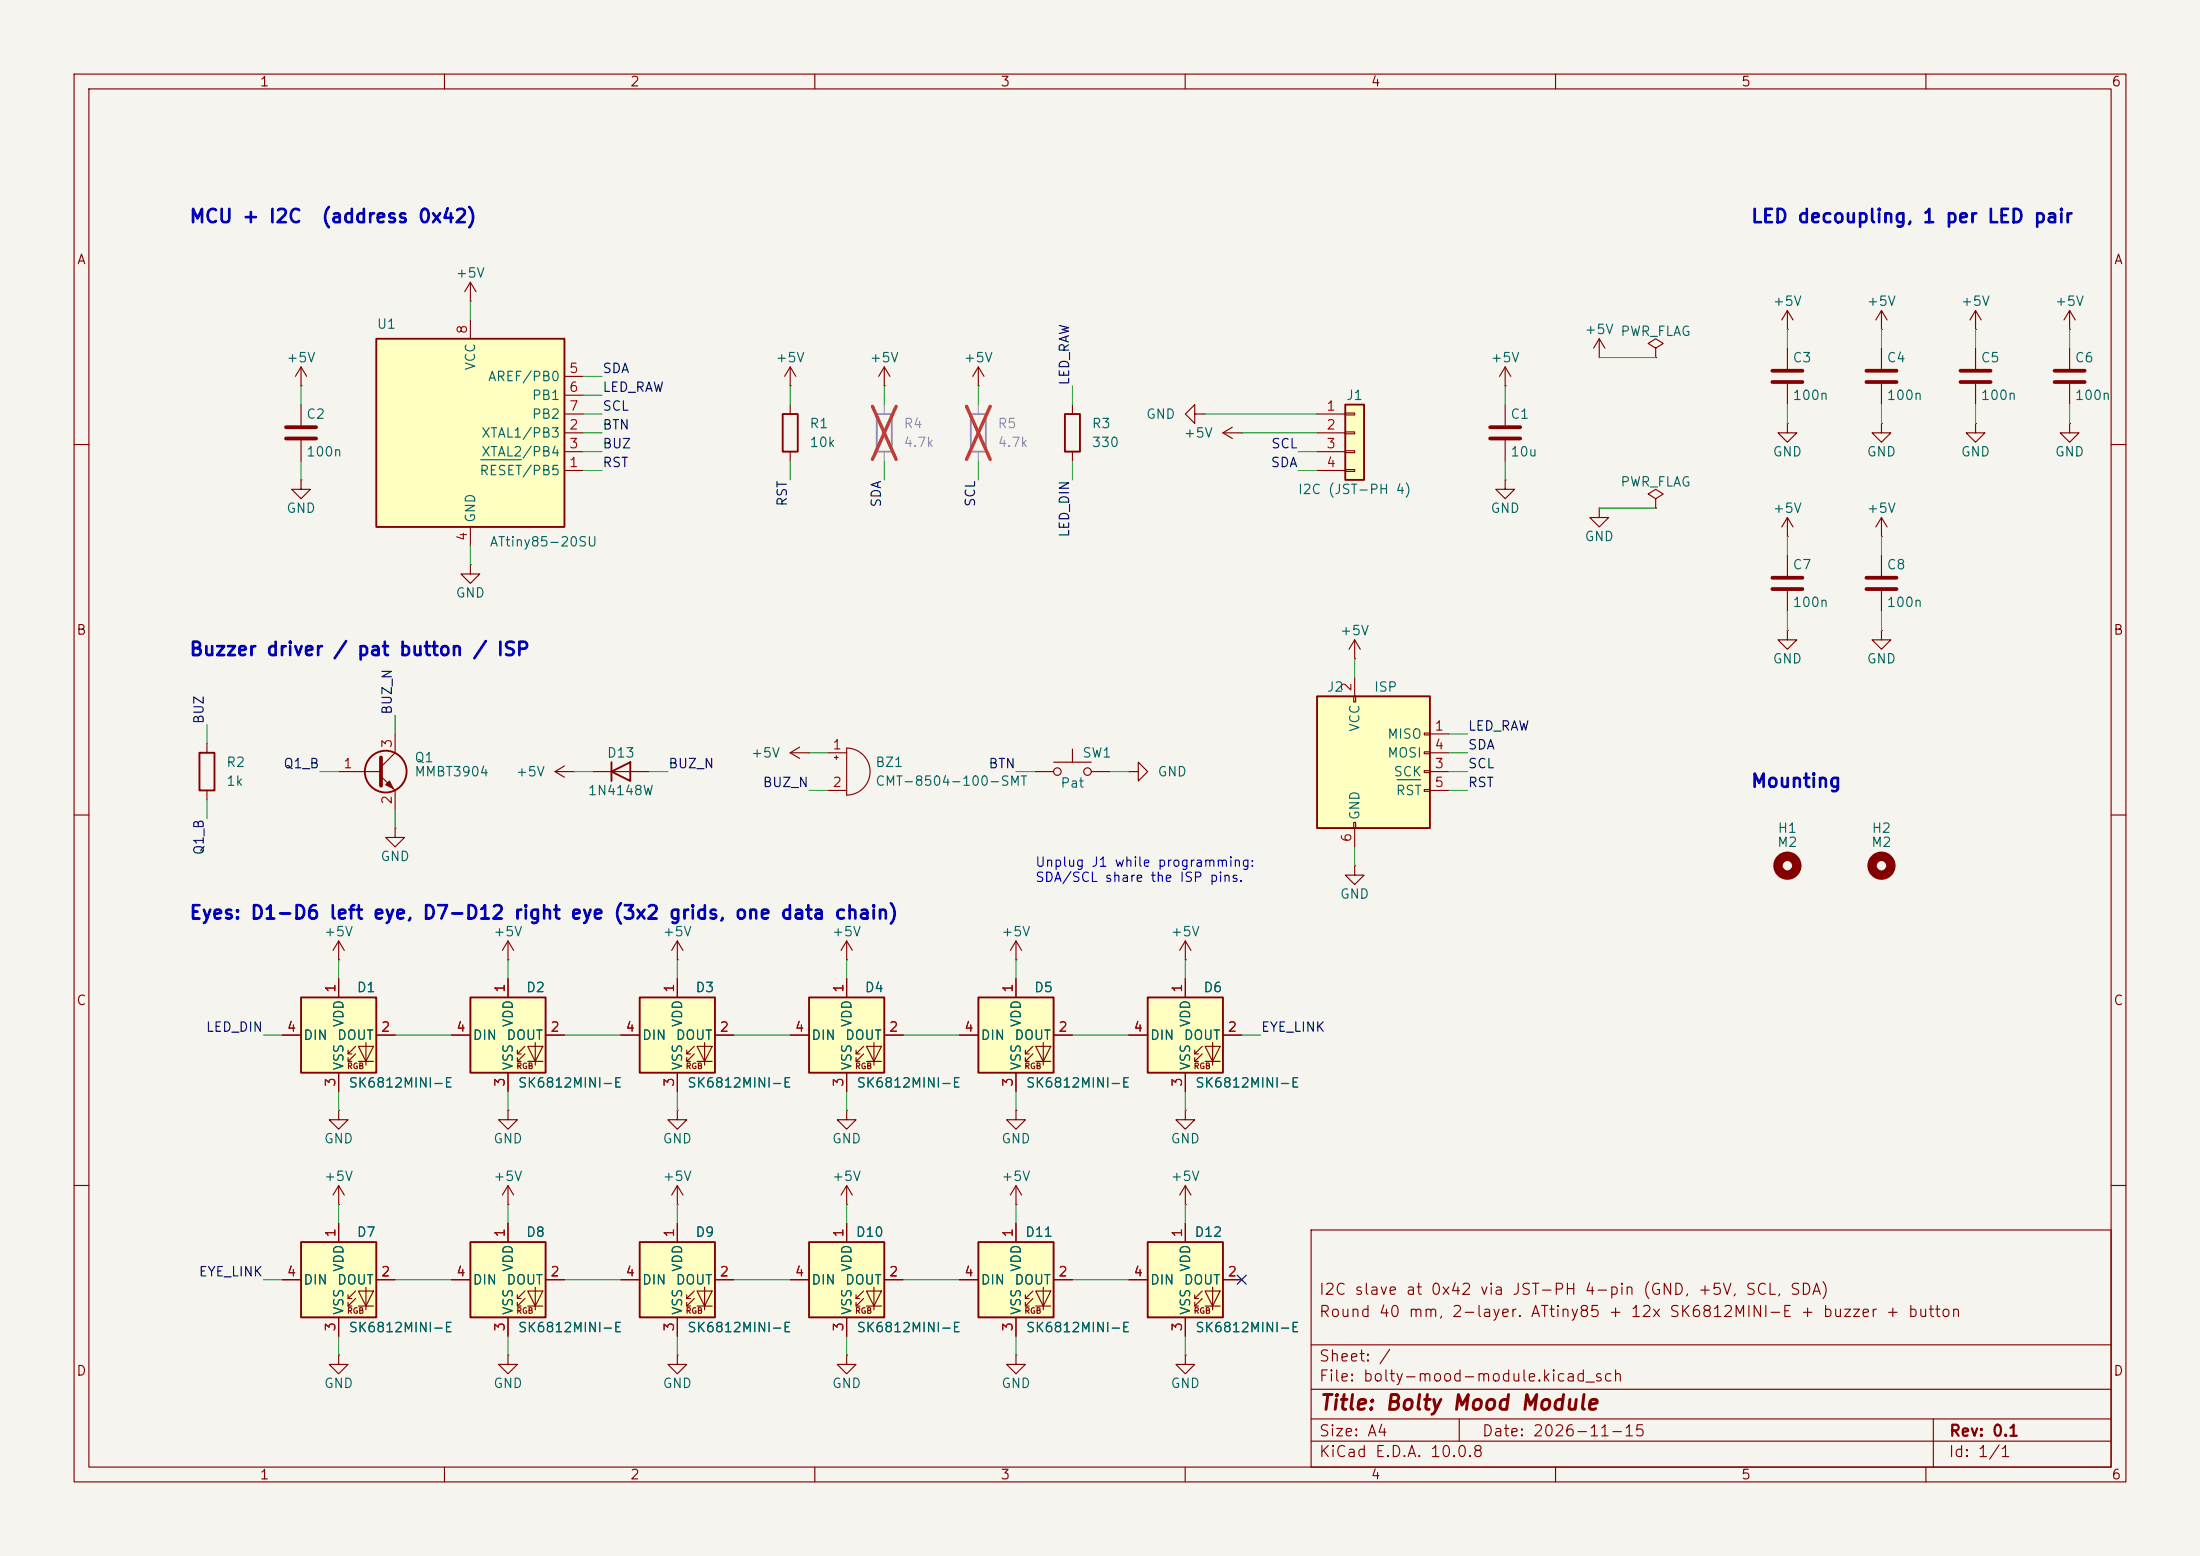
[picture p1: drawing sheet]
<svg xmlns="http://www.w3.org/2000/svg" width="297mm" height="210mm" viewBox="0 0 297 210" stroke-linecap="round" stroke-linejoin="round" font-family="sans-serif">
<path d="M0 0h297v210h-297z" fill="#f5f4ef" stroke="#f5f4ef" stroke-width=".14"/>
<g fill="none" stroke="#840000" stroke-width=".15">
<path d="M10 10h277v190h-277zM12 12h273v186h-273zM60 10v2M110 10v2M160 10v2M210 10v2M260 10v2M10 60h2M285 60h2M10 110h2M285 110h2M10 160h2"/>
<path d="M177 166h108v32h-108zM285 160h2M60 198v2M110 198v2M160 198v2M177 194.5h108M177 191.5h108M177 187.5h108M177 181.5h108M197 191.5v3M210 198v2M260 198v2"/>
<path d="M261 191.5v6.5"/>
</g>
<path d="M177.8 94h15.2v17.8h-15.2z" fill="#ffffc2"/>
<g fill="none" stroke="#840000" stroke-width=".15">
<path d="M63.5 38.1l-.8 1.3M63.5 38.1l.8 1.3M63.5 38.1v2.5M40.6 52.1h.1M40.6 49.5v2.6M40.6 54.6v2.8M40.6 59.4v2.8M40.6 49.5l-.7 1.3M40.6 49.5l.8 1.3M63.5 40.6h.1M165.1 58.4l1.3 .8M165.1 58.4h2.5"/>
<path d="M166.4 57.7l-1.3 .7M167.6 58.4h.1M40.6 64.8v1.2h1.3l-1.3 1.3-1.2-1.3h1.2M40.6 64.8h.1M63.5 76.2v1.3h1.3l-1.3 1.2-1.3-1.2h1.3M63.5 76.2h.1M53.3 99.1v2.5l-1.9 1.9M182.8 94h.2v.7h-.2zM182.9 91.4v2.6M192.3 98.9h.7v.3h-.7zM193 99.1h2.6M27.9 100.3v1.3"/>
<path d="M27.9 106.7v1.3M45.7 104.1h5.7M51.4 104.8l1.9 1.9v2.5M182.8 111h.2v.8h-.2zM182.9 111.8v2.5M192.3 101.5h.7v.2h-.7zM192.3 104h.7v.3h-.7zM192.3 106.6h.7v.2h-.7zM193 104.1h2.6M193 101.6h2.6M193 106.7h2.6M68.6 129.5h.1"/>
<path d="M68.6 127v2.5M68.6 127l-.8 1.3M68.6 127l.7 1.3M91.4 129.5h.1M91.4 127v2.5M91.4 127l-.7 1.3M91.4 127l.8 1.3M68.6 149.9v1.2h1.2l-1.2 1.3-1.3-1.3h1.3M68.6 149.9h.1M91.4 149.9v1.2h1.3l-1.3 1.3-1.2-1.3h1.2M91.4 149.9h.1M68.6 162.6h.1"/>
<path d="M68.6 160l-.8 1.3M68.6 160l.7 1.3M68.6 160v2.6M91.4 162.6h.1M91.4 160l-.7 1.3M91.4 160l.8 1.3M91.4 160v2.6"/>
</g>
<g fill="none" stroke="#840000" stroke-width=".25">
<path d="M177.8 94h15.2v17.8h-15.2zM26.9 101.6h2.1v5.1h-2.1z"/>
<circle cx="52.1" cy="104.1" r="2.82"/>
</g>
<path d="M188.6 105.2h3.2" fill="none" stroke="#006464" stroke-width=".15"/>
<path d="M38.6 57.7h4.1M38.6 59.2h4.1M51.4 102.2v3.8" fill="none" stroke="#840000" stroke-width=".51"/>
<path d="M52.1 105.9l.5-.5 .5 1z" fill="#840000" stroke="#840000" stroke-width=".15"/>
<path d="M86.4 167.6h10.1v10.2h-10.1z" fill="#ffffc2"/>
<g fill="none" stroke="#840000" stroke-width=".15">
<path d="M203.2 54.6v2.8M203.2 59.4v2.8M182.9 88.9h.1M182.9 86.4l-.8 1.2M182.9 86.4l.7 1.2M182.9 86.4v2.5M80 104.1h7.6M152.4 104.1h1.3v-1.2l1.2 1.2-1.2 1.3v-1.3M152.4 104.1h.1M182.9 116.8v1.3h1.2l-1.2 1.3-1.3-1.3h1.3M182.9 116.8h.1M83.8 172.7h2.6"/>
<path d="M91.4 165.1v2.5M91.4 177.8v2.5M92.7 175.3h.5M92.7 176.3h.5M93.7 174.2l-1 1.1v-.5M93.7 175.3l-1 1v-.5M94.1 174.2h2l-1 2.1zM94.1 176.3h2M95.1 173.7v3.1M96.5 172.7h2.6M91.4 182.9v1.3h1.3l-1.3 1.2-1.2-1.2h1.2M91.4 182.9h.1"/>
</g>
<path d="M82.5 104.1l2.6-1.2v2.5zM82.5 102.9v2.5M86.4 167.6h10.1v10.2h-10.1z" fill="none" stroke="#840000" stroke-width=".25"/>
<path d="M201.2 57.7h4M201.2 59.2h4" fill="none" stroke="#840000" stroke-width=".51"/>
<path d="M154.9 167.6h10.2v10.2h-10.2z" fill="#ffffc2"/>
<path d="M152.4 172.7h2.5M160 165.1v2.5M160 177.8v2.5M161.3 175.3h.5M161.3 176.3h.5M162.3 174.2l-1 1.1v-.5M162.3 175.3l-1 1v-.5M162.7 174.2h2l-1 2.1zM162.7 176.3h2M163.7 173.7v3.1M165.1 172.7h2.5" fill="none" stroke="#840000" stroke-width=".15"/>
<path d="M154.9 167.6h10.2v10.2h-10.2z" fill="none" stroke="#840000" stroke-width=".25"/>
<path d="M50.8 45.7h25.4v25.4h-25.4z" fill="#ffffc2"/>
<path d="M50.8 45.7h25.4v25.4h-25.4z" fill="none" stroke="#840000" stroke-width=".25"/>
<g fill="none" stroke="#840000" stroke-width=".15">
<path d="M63.5 43.2v2.5M76.2 58.4h2.5M76.2 50.8h2.5M76.2 53.3h2.5M76.2 55.9h2.5M203.2 52.1h.1M203.2 49.5l-.8 1.3M203.2 49.5l.8 1.3M203.2 49.5v2.6M63.5 71.1v2.6M76.2 63.5h2.5M76.2 61h2.5"/>
<path d="M114.3 129.5h.1M114.3 127l-.8 1.3M114.3 127l.8 1.3M114.3 127v2.5M160 162.6h.1M160 160l-.7 1.3M160 160l.8 1.3M160 160v2.6M160 182.9v1.3h1.3l-1.3 1.2-1.3-1.2h1.3M160 182.9h.1"/>
</g>
<path d="M64.9 62.1h5.5" fill="none" stroke="#006464" stroke-width=".15"/>
<path d="M154.9 134.6h10.2v10.2h-10.2z" fill="#ffffc2"/>
<g fill="none" stroke="#840000" stroke-width=".15">
<path d="M144.8 54.6v1.3M144.8 61v1.2M203.2 64.8v1.2h1.3l-1.3 1.3-1.3-1.3h1.3M203.2 64.8h.1M152.4 139.7h2.5M160 132.1v2.5M165.1 139.7h2.5M160 149.9v1.2h1.3l-1.3 1.3-1.3-1.3h1.3M160 149.9h.1M160 144.8v2.5M161.3 142.2h.5M161.3 143.3h.5"/>
<path d="M162.3 141.2l-1 1v-.5M162.3 142.2l-1 1.1v-.6M162.7 141.2h2l-1 2.1zM162.7 143.3h2M163.7 140.7v3.1M114.3 162.6h.1M114.3 160l-.8 1.3M114.3 160l.8 1.3M114.3 160v2.6"/>
</g>
<path d="M143.8 55.9h2v5.1h-2zM154.9 134.6h10.2v10.2h-10.2z" fill="none" stroke="#840000" stroke-width=".25"/>
<path d="M40.6 134.6h10.2v10.2h-10.2z" fill="#ffffc2"/>
<g fill="none" stroke="#840000" stroke-width=".15">
<path d="M106.7 52.1h.1M106.7 49.5l-.8 1.3M106.7 49.5l.7 1.3M106.7 49.5v2.6M132.1 52.1h.1M132.1 49.5l-.8 1.3M132.1 49.5l.7 1.3M132.1 49.5v2.6M38.1 139.7h2.5M45.7 132.1v2.5M50.8 139.7h2.5M45.7 144.8v2.5"/>
<path d="M47 142.2h.5M47 143.3h.5M48 141.2l-1 1v-.5M48 142.2l-1 1.1v-.6M48.4 141.2h2l-1 2.1zM48.4 143.3h2M49.4 140.7v3.1"/>
</g>
<path d="M40.6 134.6h10.2v10.2h-10.2z" fill="none" stroke="#840000" stroke-width=".25"/>
<path d="M131.1 55.9h2v5.1h-2z" fill="none" stroke="#9c9b98" stroke-width=".25"/>
<path d="M132.1 54.6v1.3M132.1 61v1.2" fill="none" stroke="#9c9b98" stroke-width=".15"/>
<path d="M130.5 54.8l3.2 7.2M133.7 54.8l-3.2 7.2" fill="none" stroke="#e12e31" stroke-width=".46"/>
<path d="M109.2 167.6h10.2v10.2h-10.2z" fill="#ffffc2"/>
<path d="M106.7 172.7h2.5M114.3 165.1v2.5M114.3 177.8v2.5M115.6 175.3h.5M115.6 176.3h.5M116.6 174.2l-1 1.1v-.5M116.6 175.3l-1 1v-.5M117 174.2h2l-1 2.1zM117 176.3h2M118 173.7v3.1M119.4 172.7h2.5" fill="none" stroke="#840000" stroke-width=".15"/>
<path d="M109.2 167.6h10.2v10.2h-10.2z" fill="none" stroke="#840000" stroke-width=".25"/>
<path d="M118.4 55.9h2v5.1h-2z" fill="none" stroke="#9c9b98" stroke-width=".25"/>
<path d="M119.4 54.6v1.3M119.4 61v1.2" fill="none" stroke="#9c9b98" stroke-width=".15"/>
<path d="M117.8 54.8l3.2 7.2M121 54.8l-3.2 7.2" fill="none" stroke="#e12e31" stroke-width=".46"/>
<path d="M86.4 134.6h10.1v10.2h-10.1z" fill="#ffffc2"/>
<g fill="none" stroke="#840000" stroke-width=".15">
<path d="M106.7 54.6v1.3M119.4 52.1h.1M119.4 49.5l-.8 1.3M119.4 49.5l.7 1.3M119.4 49.5v2.6M106.7 61v1.2M83.8 139.7h2.6M91.4 132.1v2.5M96.5 139.7h2.6M91.4 144.8v2.5M92.7 142.2h.5M92.7 143.3h.5"/>
<path d="M93.7 141.2l-1 1v-.5M93.7 142.2l-1 1.1v-.6M94.1 141.2h2l-1 2.1zM94.1 143.3h2M95.1 140.7v3.1M114.3 182.9v1.3h1.3l-1.3 1.2-1.3-1.2h1.3M114.3 182.9h.1M137.2 182.9v1.3h1.2l-1.2 1.2-1.3-1.2h1.3M137.2 182.9h.1"/>
</g>
<path d="M105.7 55.9h2v5.1h-2zM86.4 134.6h10.1v10.2h-10.1z" fill="none" stroke="#840000" stroke-width=".25"/>
<path d="M132.1 167.6h10.1v10.2h-10.1z" fill="#ffffc2"/>
<g fill="none" stroke="#840000" stroke-width=".15">
<path d="M45.7 129.5h.1M45.7 127l-.7 1.3M45.7 127l.8 1.3M45.7 127v2.5M137.2 149.9v1.2h1.2l-1.2 1.3-1.3-1.3h1.3M137.2 149.9h.1M129.5 172.7h2.6M137.2 162.6h.1M137.2 160v2.6M137.2 165.1v2.5M137.2 177.8v2.5M137.2 160l-.8 1.3"/>
<path d="M137.2 160l.7 1.3M138.4 175.3h.5M138.4 176.3h.5M139.4 174.2l-1 1.1v-.5M139.4 175.3l-1 1v-.5M139.8 174.2h2.1l-1.1 2.1zM139.8 176.3h2.1M140.8 173.7v3.1M142.2 172.7h2.6"/>
</g>
<path d="M132.1 167.6h10.1v10.2h-10.1z" fill="none" stroke="#840000" stroke-width=".25"/>
<path d="M132.1 134.6h10.1v10.2h-10.1z" fill="#ffffc2"/>
<g fill="none" stroke="#840000" stroke-width=".15">
<path d="M53.3 111.8v1.2h1.3l-1.3 1.3-1.2-1.3h1.2M53.3 111.8h.1M74.9 104.1l1.3 .8M74.9 104.1h2.6M76.2 103.4l-1.3 .7M77.5 104.1h.1M106.7 101.6l1.2 .8M106.7 101.6h2.5M107.9 100.8l-1.2 .8M109.2 101.6h.1M139.7 104.1h2.5M142.2 102.9h5.1"/>
<path d="M144.8 101.1v1.8M147.3 104.1h2.6M129.5 139.7h2.6M137.2 132.1v2.5M142.2 139.7h2.6M160 129.5h.1M160 127l-.7 1.3M160 127l.8 1.3M160 127v2.5M137.2 144.8v2.5M138.4 142.2h.5M138.4 143.3h.5"/>
<path d="M139.4 141.2l-1 1v-.5M139.4 142.2l-1 1.1v-.6M139.8 141.2h2.1l-1.1 2.1zM139.8 143.3h2.1M140.8 140.7v3.1"/>
<circle cx="142.7" cy="104.1" r=".51"/>
<circle cx="146.8" cy="104.1" r=".51"/>
</g>
<path d="M132.1 134.6h10.1v10.2h-10.1z" fill="none" stroke="#840000" stroke-width=".25"/>
<path d="M63.5 134.6h10.2v10.2h-10.2z" fill="#ffffc2"/>
<path d="M61 139.7h2.5M68.6 132.1v2.5M73.7 139.7h2.5M68.6 144.8v2.5M69.8 142.2h.6M69.8 143.3h.6M70.9 141.2l-1.1 1v-.5M70.9 142.2l-1.1 1.1v-.6M71.2 141.2h2.1l-1 2.1zM71.2 143.3h2.1M72.3 140.7v3.1" fill="none" stroke="#840000" stroke-width=".15"/>
<path d="M63.5 134.6h10.2v10.2h-10.2z" fill="none" stroke="#840000" stroke-width=".25"/>
<path d="M181.6 54.6h2.5v10.2h-2.5z" fill="#ffffc2"/>
<path d="M181.6 54.6h2.5v10.2h-2.5z" fill="none" stroke="#840000" stroke-width=".25"/>
<g fill="none" stroke="#840000" stroke-width=".15">
<path d="M161.3 55.9v-1.3l-1.3 1.3 1.3 1.3v-1.3h1.3M162.6 55.9h.1M177.8 55.9h3.8M177.8 58.4h3.8M181.6 55.8h1.3v.2h-1.3zM181.6 58.3h1.3v.2h-1.3zM215.9 48.3h.1M215.9 45.7l-.8 1.3M215.9 45.7l.8 1.3M215.9 45.7v2.6M223.5 47l1-.6-1-.7-1 .7 1 .6v1.3M223.5 48.3h.1"/>
<path d="M241.3 44.5h.1M241.3 57.2v1.2h1.3l-1.3 1.3-1.3-1.3h1.3M241.3 57.2h.1M241.3 41.9l-.8 1.3M241.3 41.9l.8 1.3M241.3 41.9v2.6M241.3 47v2.8M241.3 51.8v2.8M254 44.5h.1M254 57.2v1.2h1.3l-1.3 1.3-1.3-1.3h1.3M254 57.2h.1M254 41.9v2.6"/>
<path d="M254 47v2.8M254 51.8v2.8M254 41.9l-.8 1.3M254 41.9l.8 1.3M266.7 44.5h.1M266.7 57.2v1.2h1.3l-1.3 1.3-1.3-1.3h1.3M266.7 57.2h.1M266.7 41.9l-.8 1.3M266.7 41.9l.8 1.3M266.7 41.9v2.6M266.7 47v2.8M266.7 51.8v2.8"/>
<path d="M279.4 44.5h.1M279.4 57.2v1.2h1.3l-1.3 1.3-1.3-1.3h1.3M279.4 57.2h.1M279.4 41.9l-.8 1.3M279.4 41.9l.8 1.3M279.4 41.9v2.6M279.4 47v2.8M279.4 51.8v2.8M177.8 61h3.8M177.8 63.5h3.8M181.6 60.8h1.3v.3h-1.3zM181.6 63.4h1.3v.2h-1.3z"/>
<path d="M215.9 68.6v1.3h1.3l-1.3 1.2-1.3-1.2h1.3M215.9 68.6h.1M223.5 67.3l1-.6-1-.7-1 .7 1 .6v1.3M223.5 68.6h.1M241.3 72.4h.1M241.3 69.9v2.5M241.3 74.9v2.8M241.3 79.8v2.8M241.3 69.9l-.8 1.2M241.3 69.9l.8 1.2M254 72.4h.1M254 69.9v2.5"/>
<path d="M254 74.9v2.8M254 79.8v2.8M254 69.9l-.8 1.2M254 69.9l.8 1.2M241.3 85.1v1.3h1.3l-1.3 1.2-1.3-1.2h1.3M241.3 85.1h.1M254 85.1v1.3h1.3l-1.3 1.2-1.3-1.2h1.3M254 85.1h.1M111.8 101.6h2.5M111.8 106.7h2.5M112.6 102.2h.6M112.9 102v.5"/>
<path d="M114.3 101a3.2 3.2 0 0 1 3.2 3.1 3.2 3.2 0 0 1-3.2 3.2zM137.2 129.5h.1M137.2 127l-.8 1.3M137.2 127l.7 1.3M137.2 127v2.5M45.7 149.9v1.2h1.3l-1.3 1.3-1.3-1.3h1.3M45.7 149.9h.1M114.3 149.9v1.2h1.3l-1.3 1.3-1.3-1.3h1.3M114.3 149.9h.1M45.7 162.6h.1M45.7 160l-.7 1.3M45.7 160l.8 1.3"/>
<path d="M45.7 160v2.6"/>
</g>
<path d="M239.3 50h4M239.3 51.6h4M252 50h4M252 51.6h4M264.7 50h4M264.7 51.6h4M277.4 50h4M277.4 51.6h4M239.3 78h4M239.3 79.5h4M252 78h4M252 79.5h4" fill="none" stroke="#840000" stroke-width=".51"/>
<g fill="none" stroke="#840000" stroke-width="1.3">
<circle cx="241.3" cy="116.8" r="1.27"/>
<circle cx="254" cy="116.8" r="1.27"/>
</g>
<path d="M40.6 167.6h10.2v10.2h-10.2z" fill="#ffffc2"/>
<path d="M38.1 172.7h2.5M45.7 165.1v2.5M45.7 177.8v2.5M47 175.3h.5M47 176.3h.5M48 174.2l-1 1.1v-.5M48 175.3l-1 1v-.5M48.4 174.2h2l-1 2.1zM48.4 176.3h2M49.4 173.7v3.1M50.8 172.7h2.5" fill="none" stroke="#840000" stroke-width=".15"/>
<path d="M40.6 167.6h10.2v10.2h-10.2z" fill="none" stroke="#840000" stroke-width=".25"/>
<path d="M109.2 134.6h10.2v10.2h-10.2z" fill="#ffffc2"/>
<g fill="none" stroke="#840000" stroke-width=".15">
<path d="M106.7 139.7h2.5M114.3 132.1v2.5M119.4 139.7h2.5M114.3 144.8v2.5M115.6 142.2h.5M115.6 143.3h.5M116.6 141.2l-1 1v-.5M116.6 142.2l-1 1.1v-.6M117 141.2h2l-1 2.1zM117 143.3h2M118 140.7v3.1M45.7 182.9v1.3h1.3l-1.3 1.2-1.3-1.2h1.3"/>
<path d="M45.7 182.9h.1M68.6 182.9v1.3h1.2l-1.2 1.2-1.3-1.2h1.3M68.6 182.9h.1"/>
</g>
<path d="M109.2 134.6h10.2v10.2h-10.2z" fill="none" stroke="#840000" stroke-width=".25"/>
<path d="M63.5 167.6h10.2v10.2h-10.2z" fill="#ffffc2"/>
<g fill="none" stroke="#840000" stroke-width=".15">
<path d="M38.1 139.7h2.5M45.7 132.1v2.5M50.8 139.7h2.5M61 139.7h2.5M68.6 132.1v2.5M73.7 139.7h2.5M83.8 139.7h2.6M91.4 132.1v2.5M96.5 139.7h2.6M106.7 139.7h2.5M114.3 132.1v2.5M119.4 139.7h2.5"/>
<path d="M129.5 139.7h2.6M137.2 132.1v2.5M142.2 139.7h2.6M152.4 139.7h2.5M160 132.1v2.5M165.1 139.7h2.5M45.7 144.8v2.5M68.6 144.8v2.5M91.4 144.8v2.5M114.3 144.8v2.5M137.2 144.8v2.5M160 144.8v2.5"/>
<path d="M38.1 172.7h2.5M45.7 165.1v2.5M45.7 177.8v2.5M50.8 172.7h2.5M61 172.7h2.5M68.6 165.1v2.5M68.6 177.8v2.5M69.8 175.3h.6M69.8 176.3h.6M70.9 174.2l-1.1 1.1v-.5M70.9 175.3l-1.1 1v-.5M71.2 174.2h2.1l-1 2.1z"/>
<path d="M71.2 176.3h2.1M72.3 173.7v3.1M73.7 172.7h2.5M83.8 172.7h2.6M91.4 165.1v2.5M91.4 177.8v2.5M96.5 172.7h2.6M106.7 172.7h2.5M114.3 165.1v2.5M114.3 177.8v2.5M119.4 172.7h2.5M129.5 172.7h2.6"/>
<path d="M137.2 165.1v2.5M137.2 177.8v2.5M142.2 172.7h2.6M152.4 172.7h2.5M160 165.1v2.5M160 177.8v2.5M165.1 172.7h2.5"/>
</g>
<path d="M63.5 167.6h10.2v10.2h-10.2z" fill="none" stroke="#840000" stroke-width=".25"/>
<g fill="none" stroke="#009600" stroke-width=".14">
<path d="M40.6 52.1v2.5M63.5 40.6v2.6M78.7 50.8h2.6M78.7 53.3h2.6M78.7 55.9h2.6M78.7 58.4h2.6M106.7 52.1v2.5M119.4 52.1v2.5M132.1 52.1v2.5M144.8 52.1v2.5M162.6 55.9h15.2M167.6 58.4h10.2"/>
<path d="M203.2 52.1v2.5M215.9 48.3h7.6M241.3 44.5v2.5M241.3 54.6v2.6M254 44.5v2.5M254 54.6v2.6M266.7 44.5v2.5M266.7 54.6v2.6M279.4 44.5v2.5M279.4 54.6v2.6M40.6 62.2v2.6M63.5 73.7v2.5"/>
<path d="M78.7 61h2.6M78.7 63.5h2.6M106.7 62.2v2.6M119.4 62.2v2.6M132.1 62.2v2.6M144.8 62.2v2.6M175.3 61h2.5M175.3 63.5h2.5M203.2 62.2v2.6M215.9 68.6h7.6M241.3 72.4v2.5M254 72.4v2.5"/>
<path d="M27.9 97.8v2.5M53.3 96.5v2.6M182.9 88.9v2.5M195.6 99.1h2.5M241.3 82.6v2.5M254 82.6v2.5M27.9 108v2.5M43.2 104.1h2.5M53.3 109.2v2.6M77.5 104.1h2.5M87.6 104.1h2.6M109.2 101.6h2.6"/>
<path d="M109.2 106.7h2.6M137.2 104.1h2.5M149.9 104.1h2.5M182.9 114.3v2.5M195.6 104.1h2.5M195.6 101.6h2.5M195.6 106.7h2.5M35.6 139.7h2.5M45.7 129.5v2.6M53.3 139.7h7.7M68.6 129.5v2.6M76.2 139.7h7.6"/>
<path d="M91.4 129.5v2.6M99.1 139.7h7.6M114.3 129.5v2.6M121.9 139.7h7.6M137.2 129.5v2.6M144.8 139.7h7.6M160 129.5v2.6M167.6 139.7h2.6M45.7 147.3v2.6M68.6 147.3v2.6M91.4 147.3v2.6M114.3 147.3v2.6"/>
<path d="M137.2 147.3v2.6M160 147.3v2.6M35.6 172.7h2.5M45.7 162.6v2.5M53.3 172.7h7.7M68.6 162.6v2.5M76.2 172.7h7.6M91.4 162.6v2.5M99.1 172.7h7.6M114.3 162.6v2.5M121.9 172.7h7.6M137.2 162.6v2.5"/>
<path d="M144.8 172.7h7.6M160 162.6v2.5M45.7 180.3v2.6M68.6 180.3v2.6M91.4 180.3v2.6M114.3 180.3v2.6M137.2 180.3v2.6M160 180.3v2.6"/>
</g>
<path d="M167 172.1l1.2 1.2M168.2 172.1l-1.2 1.2" fill="none" stroke="#000084" stroke-width=".15"/>
<text font-size="2" fill="#840000" x="178" y="190.8">Title: Bolty Mood Module</text>
<g font-size="1.8" fill="#0000c2">
<text x="25.5" y="30.5">MCU + I2C</text>
<text x="43.3" y="30.5">(address 0x42)</text>
<text x="236.3" y="30.5">LED decoupling, 1 per LED pair</text>
<text x="25.5" y="89">Buzzer driver / pat button / ISP</text>
<text x="236.3" y="106.7">Mounting</text>
<text x="25.5" y="124.5">Eyes: D1-D6 left eye, D7-D12 right eye (3x2 grids, one data chain)</text>
</g>
<g font-size="1.5" fill="#840000">
<text x="178" y="178.1">Round 40 mm, 2-layer. ATtiny85 + 12x SK6812MINI-E + buzzer + button</text>
<text x="178" y="175.1">I2C slave at 0x42 via JST-PH 4-pin (GND, +5V, SCL, SDA)</text>
<text x="178" y="184.1">Sheet: /</text>
<text x="178" y="186.8">File: bolty-mood-module.kicad_sch</text>
<text x="178" y="197">KiCad E.D.A. 10.0.8</text>
<text x="178" y="194.2">Size: A4</text>
<text x="200" y="194.2">Date: 2026-11-15</text>
<text x="263" y="197">Id: 1/1</text>
<text x="263" y="194.2">Rev: 0.1</text>
</g>
<g font-size="1.3" fill="#840000">
<text x="35" y="12">1</text>
<text x="85" y="12">2</text>
<text x="135" y="12">3</text>
<text x="185" y="12">4</text>
<text x="235" y="12">5</text>
<text x="285" y="12">6</text>
<text x="10.3" y="36">A</text>
<text x="285.3" y="36">A</text>
<text x="10.2" y="86">B</text>
<text x="285.2" y="86">B</text>
<text x="10.2" y="136">C</text>
<text x="285.2" y="136">C</text>
<text x="10.2" y="186">D</text>
<text x="285.2" y="186">D</text>
<text x="35" y="200">1</text>
<text x="85" y="200">2</text>
<text x="135" y="200">3</text>
<text x="185" y="200">4</text>
<text x="235" y="200">5</text>
<text x="285" y="200">6</text>
</g>
<g font-size="1.3" fill="#006464">
<text x="61.4" y="37.8">+5V</text>
<text x="239.2" y="41.6">+5V</text>
<text x="251.9" y="41.6">+5V</text>
<text x="264.6" y="41.6">+5V</text>
<text x="277.3" y="41.6">+5V</text>
<text x="50.8" y="44.7">U1</text>
<text x="213.8" y="45.4">+5V PWR_FLAG</text>
<text x="38.6" y="49.2">+5V</text>
<text x="64.5" y="50.1" transform="rotate(-90 64.5 50.1)">VCC</text>
<text x="65.8" y="51.8">AREF/PB0</text>
<text x="104.6" y="49.2">+5V</text>
<text x="117.3" y="49.2">+5V</text>
<text x="130" y="49.2">+5V</text>
<text x="201.1" y="49.2">+5V</text>
<text x="241.9" y="49.2">C3</text>
<text x="254.6" y="49.2">C4</text>
<text x="267.3" y="49.2">C5</text>
<text x="280" y="49.2">C6</text>
<text x="41.3" y="56.8">C2</text>
<text x="64.9" y="59.4">XTAL1/PB3</text>
<text x="71.7" y="54.3">PB1</text>
<text x="71.7" y="56.8">PB2</text>
<text x="109.2" y="58.1">R1</text>
<text x="147.3" y="58.1">R3</text>
<text x="154.6" y="56.8">GND</text>
<text x="159.7" y="59.4">+5V</text>
<text x="181.7" y="54.3">J1</text>
<text x="203.8" y="56.8">C1</text>
<text x="241.9" y="54.3">100n</text>
<text x="254.6" y="54.3">100n</text>
<text x="267.3" y="54.3">100n</text>
<text x="280" y="54.3">100n</text>
<text x="41.3" y="61.9">100n</text>
<text x="64.6" y="64.5">RESET/PB5</text>
<text x="64.9" y="61.9">XTAL2/PB4</text>
<text x="109.2" y="60.7">10k</text>
<text x="147.3" y="60.7">330</text>
<text x="203.8" y="61.9">10u</text>
<text x="218.7" y="66">PWR_FLAG</text>
<text x="239.2" y="61.9">GND</text>
<text x="251.9" y="61.9">GND</text>
<text x="264.6" y="61.9">GND</text>
<text x="277.3" y="61.9">GND</text>
<text x="38.6" y="69.5">GND</text>
<text x="64.5" y="70.6" transform="rotate(-90 64.5 70.6)">GND</text>
<text x="175.1" y="67">I2C (JST-PH 4)</text>
<text x="201.1" y="69.5">GND</text>
<text x="239.2" y="69.5">+5V</text>
<text x="251.9" y="69.5">+5V</text>
<text x="66" y="74.1">ATtiny85-20SU</text>
<text x="213.8" y="73.4">GND</text>
<text x="241.9" y="77.2">C7</text>
<text x="254.6" y="77.2">C8</text>
<text x="61.4" y="81">GND</text>
<text x="241.9" y="82.2">100n</text>
<text x="254.6" y="82.2">100n</text>
<text x="180.8" y="86.1">+5V</text>
<text x="239.2" y="89.9">GND</text>
<text x="251.9" y="89.9">GND</text>
<text x="179.1" y="93.7">J2</text>
<text x="185.4" y="93.7">ISP</text>
<text x="183.8" y="98.9" transform="rotate(-90 183.8 98.9)">VCC</text>
<text x="187.2" y="100">MISO</text>
<text x="30.5" y="103.8">R2</text>
<text x="30.5" y="106.4">1k</text>
<text x="55.9" y="103.2">Q1</text>
<text x="55.9" y="105.1">MMBT3904</text>
<text x="69.6" y="105.1">+5V</text>
<text x="79.3" y="107.6">1N4148W</text>
<text x="81.8" y="102.6">D13</text>
<text x="101.3" y="102.6">+5V</text>
<text x="118.1" y="103.8">BZ1</text>
<text x="118.1" y="106.4">CMT-8504-100-SMT</text>
<text x="143.1" y="106.6">Pat</text>
<text x="146" y="102.6">SW1</text>
<text x="156.2" y="105.1">GND</text>
<text x="187.2" y="102.6">MOSI</text>
<text x="188" y="105.1">SCK</text>
<text x="188.3" y="107.6">RST</text>
<text x="183.8" y="110.8" transform="rotate(-90 183.8 110.8)">GND</text>
<text x="239.9" y="112.7">H1</text>
<text x="252.6" y="112.7">H2</text>
<text x="51.3" y="116.5">GND</text>
<text x="239.8" y="114.6">M2</text>
<text x="252.5" y="114.6">M2</text>
<text x="180.8" y="121.6">GND</text>
<text x="43.7" y="126.7">+5V</text>
<text x="66.5" y="126.7">+5V</text>
<text x="89.4" y="126.7">+5V</text>
<text x="112.2" y="126.7">+5V</text>
<text x="135.1" y="126.7">+5V</text>
<text x="158" y="126.7">+5V</text>
<text x="48.1" y="134.2">D1</text>
<text x="70.9" y="134.2">D2</text>
<text x="93.8" y="134.2">D3</text>
<text x="116.7" y="134.2">D4</text>
<text x="139.5" y="134.2">D5</text>
<text x="162.4" y="134.2">D6</text>
<text x="40.9" y="140.7">DIN</text>
<text x="45.4" y="140.7">DOUT</text>
<text x="46.7" y="138.7" transform="rotate(-90 46.7 138.7)">VDD</text>
<text x="63.7" y="140.7">DIN</text>
<text x="68.3" y="140.7">DOUT</text>
<text x="69.5" y="138.7" transform="rotate(-90 69.5 138.7)">VDD</text>
<text x="86.6" y="140.7">DIN</text>
<text x="91.1" y="140.7">DOUT</text>
<text x="92.4" y="138.7" transform="rotate(-90 92.4 138.7)">VDD</text>
<text x="109.4" y="140.7">DIN</text>
<text x="114" y="140.7">DOUT</text>
<text x="115.3" y="138.7" transform="rotate(-90 115.3 138.7)">VDD</text>
<text x="132.3" y="140.7">DIN</text>
<text x="136.9" y="140.7">DOUT</text>
<text x="138.1" y="138.7" transform="rotate(-90 138.1 138.7)">VDD</text>
<text x="155.2" y="140.7">DIN</text>
<text x="159.7" y="140.7">DOUT</text>
<text x="161" y="138.7" transform="rotate(-90 161 138.7)">VDD</text>
<text x="46.7" y="144.6" transform="rotate(-90 46.7 144.6)">VSS</text>
<text x="47" y="147.1">SK6812MINI-E</text>
<text x="69.5" y="144.6" transform="rotate(-90 69.5 144.6)">VSS</text>
<text x="69.8" y="147.1">SK6812MINI-E</text>
<text x="92.4" y="144.6" transform="rotate(-90 92.4 144.6)">VSS</text>
<text x="92.7" y="147.1">SK6812MINI-E</text>
<text x="115.3" y="144.6" transform="rotate(-90 115.3 144.6)">VSS</text>
<text x="115.6" y="147.1">SK6812MINI-E</text>
<text x="138.1" y="144.6" transform="rotate(-90 138.1 144.6)">VSS</text>
<text x="138.4" y="147.1">SK6812MINI-E</text>
<text x="161" y="144.6" transform="rotate(-90 161 144.6)">VSS</text>
<text x="161.3" y="147.1">SK6812MINI-E</text>
<text x="43.7" y="154.6">GND</text>
<text x="66.5" y="154.6">GND</text>
<text x="89.4" y="154.6">GND</text>
<text x="112.2" y="154.6">GND</text>
<text x="135.1" y="154.6">GND</text>
<text x="158" y="154.6">GND</text>
<text x="43.7" y="159.7">+5V</text>
<text x="66.5" y="159.7">+5V</text>
<text x="89.4" y="159.7">+5V</text>
<text x="112.2" y="159.7">+5V</text>
<text x="135.1" y="159.7">+5V</text>
<text x="158" y="159.7">+5V</text>
<text x="48.1" y="167.2">D7</text>
<text x="70.9" y="167.2">D8</text>
<text x="93.8" y="167.2">D9</text>
<text x="115.5" y="167.2">D10</text>
<text x="138.3" y="167.2">D11</text>
<text x="161.2" y="167.2">D12</text>
<text x="40.9" y="173.7">DIN</text>
<text x="45.4" y="173.7">DOUT</text>
<text x="46.7" y="171.7" transform="rotate(-90 46.7 171.7)">VDD</text>
<text x="63.7" y="173.7">DIN</text>
<text x="68.3" y="173.7">DOUT</text>
<text x="69.5" y="171.7" transform="rotate(-90 69.5 171.7)">VDD</text>
<text x="86.6" y="173.7">DIN</text>
<text x="91.1" y="173.7">DOUT</text>
<text x="92.4" y="171.7" transform="rotate(-90 92.4 171.7)">VDD</text>
<text x="109.4" y="173.7">DIN</text>
<text x="114" y="173.7">DOUT</text>
<text x="115.3" y="171.7" transform="rotate(-90 115.3 171.7)">VDD</text>
<text x="132.3" y="173.7">DIN</text>
<text x="136.9" y="173.7">DOUT</text>
<text x="138.1" y="171.7" transform="rotate(-90 138.1 171.7)">VDD</text>
<text x="155.2" y="173.7">DIN</text>
<text x="159.7" y="173.7">DOUT</text>
<text x="161" y="171.7" transform="rotate(-90 161 171.7)">VDD</text>
<text x="46.7" y="177.6" transform="rotate(-90 46.7 177.6)">VSS</text>
<text x="69.5" y="177.6" transform="rotate(-90 69.5 177.6)">VSS</text>
<text x="92.4" y="177.6" transform="rotate(-90 92.4 177.6)">VSS</text>
<text x="115.3" y="177.6" transform="rotate(-90 115.3 177.6)">VSS</text>
<text x="138.1" y="177.6" transform="rotate(-90 138.1 177.6)">VSS</text>
<text x="161" y="177.6" transform="rotate(-90 161 177.6)">VSS</text>
<text x="47" y="180.1">SK6812MINI-E</text>
<text x="69.8" y="180.1">SK6812MINI-E</text>
<text x="92.7" y="180.1">SK6812MINI-E</text>
<text x="115.6" y="180.1">SK6812MINI-E</text>
<text x="138.4" y="180.1">SK6812MINI-E</text>
<text x="161.3" y="180.1">SK6812MINI-E</text>
<text x="43.7" y="187.7">GND</text>
<text x="66.5" y="187.7">GND</text>
<text x="89.4" y="187.7">GND</text>
<text x="112.2" y="187.7">GND</text>
<text x="135.1" y="187.7">GND</text>
<text x="158" y="187.7">GND</text>
</g>
<g font-size="1.3" fill="#a90000">
<text x="63.4" y="45.2" transform="rotate(-90 63.4 45.2)">8</text>
<text x="76.7" y="50.7">5</text>
<text x="76.7" y="53.2">6</text>
<text x="76.7" y="58.3">2</text>
<text x="76.7" y="55.7">7</text>
<text x="179" y="55.7">1</text>
<text x="179" y="58.3">2</text>
<text x="76.7" y="63.4">1</text>
<text x="76.7" y="60.8">3</text>
<text x="179" y="60.8">3</text>
<text x="179" y="63.4">4</text>
<text x="63.4" y="73.1" transform="rotate(-90 63.4 73.1)">4</text>
<text x="182.7" y="93.4" transform="rotate(-90 182.7 93.4)">2</text>
<text x="53.2" y="101.1" transform="rotate(-90 53.2 101.1)">3</text>
<text x="112.3" y="101.5">1</text>
<text x="193.6" y="98.9">1</text>
<text x="193.6" y="101.5">4</text>
<text x="46.3" y="104">1</text>
<text x="112.3" y="106.5">2</text>
<text x="193.6" y="104">3</text>
<text x="193.6" y="106.5">5</text>
<text x="53.2" y="108.7" transform="rotate(-90 53.2 108.7)">2</text>
<text x="182.7" y="113.8" transform="rotate(-90 182.7 113.8)">6</text>
<text x="45.6" y="134.1" transform="rotate(-90 45.6 134.1)">1</text>
<text x="68.4" y="134.1" transform="rotate(-90 68.4 134.1)">1</text>
<text x="91.3" y="134.1" transform="rotate(-90 91.3 134.1)">1</text>
<text x="114.2" y="134.1" transform="rotate(-90 114.2 134.1)">1</text>
<text x="137" y="134.1" transform="rotate(-90 137 134.1)">1</text>
<text x="159.9" y="134.1" transform="rotate(-90 159.9 134.1)">1</text>
<text x="38.6" y="139.6">4</text>
<text x="51.3" y="139.6">2</text>
<text x="61.5" y="139.6">4</text>
<text x="74.2" y="139.6">2</text>
<text x="84.4" y="139.6">4</text>
<text x="97.1" y="139.6">2</text>
<text x="107.2" y="139.6">4</text>
<text x="119.9" y="139.6">2</text>
<text x="130.1" y="139.6">4</text>
<text x="142.8" y="139.6">2</text>
<text x="152.9" y="139.6">4</text>
<text x="165.6" y="139.6">2</text>
<text x="45.6" y="146.8" transform="rotate(-90 45.6 146.8)">3</text>
<text x="68.4" y="146.8" transform="rotate(-90 68.4 146.8)">3</text>
<text x="91.3" y="146.8" transform="rotate(-90 91.3 146.8)">3</text>
<text x="114.2" y="146.8" transform="rotate(-90 114.2 146.8)">3</text>
<text x="137" y="146.8" transform="rotate(-90 137 146.8)">3</text>
<text x="159.9" y="146.8" transform="rotate(-90 159.9 146.8)">3</text>
<text x="45.6" y="167.1" transform="rotate(-90 45.6 167.1)">1</text>
<text x="68.4" y="167.1" transform="rotate(-90 68.4 167.1)">1</text>
<text x="91.3" y="167.1" transform="rotate(-90 91.3 167.1)">1</text>
<text x="114.2" y="167.1" transform="rotate(-90 114.2 167.1)">1</text>
<text x="137" y="167.1" transform="rotate(-90 137 167.1)">1</text>
<text x="159.9" y="167.1" transform="rotate(-90 159.9 167.1)">1</text>
<text x="38.6" y="172.6">4</text>
<text x="51.3" y="172.6">2</text>
<text x="61.5" y="172.6">4</text>
<text x="74.2" y="172.6">2</text>
<text x="84.4" y="172.6">4</text>
<text x="97.1" y="172.6">2</text>
<text x="107.2" y="172.6">4</text>
<text x="119.9" y="172.6">2</text>
<text x="130.1" y="172.6">4</text>
<text x="142.8" y="172.6">2</text>
<text x="152.9" y="172.6">4</text>
<text x="165.6" y="172.6">2</text>
<text x="45.6" y="179.8" transform="rotate(-90 45.6 179.8)">3</text>
<text x="68.4" y="179.8" transform="rotate(-90 68.4 179.8)">3</text>
<text x="91.3" y="179.8" transform="rotate(-90 91.3 179.8)">3</text>
<text x="114.2" y="179.8" transform="rotate(-90 114.2 179.8)">3</text>
<text x="137" y="179.8" transform="rotate(-90 137 179.8)">3</text>
<text x="159.9" y="179.8" transform="rotate(-90 159.9 179.8)">3</text>
</g>
<g font-size="1.3" fill="#0f0f0f">
<text x="81.3" y="50.7">SDA</text>
<text x="81.3" y="53.2">LED_RAW</text>
<text x="144.7" y="52.1" transform="rotate(-90 144.7 52.1)">LED_RAW</text>
<text x="81.3" y="58.3">BTN</text>
<text x="81.3" y="55.8">SCL</text>
<text x="81.3" y="63.4">RST</text>
<text x="81.3" y="60.8">BUZ</text>
<text x="171.5" y="63.4">SDA</text>
<text x="171.5" y="60.8">SCL</text>
<text x="106.6" y="68.4" transform="rotate(-90 106.6 68.4)">RST</text>
<text x="119.3" y="68.6" transform="rotate(-90 119.3 68.6)">SDA</text>
<text x="132" y="68.5" transform="rotate(-90 132 68.5)">SCL</text>
<text x="144.7" y="72.6" transform="rotate(-90 144.7 72.6)">LED_DIN</text>
<text x="27.8" y="97.8" transform="rotate(-90 27.8 97.8)">BUZ</text>
<text x="53.2" y="96.5" transform="rotate(-90 53.2 96.5)">BUZ_N</text>
<text x="198.1" y="98.9">LED_RAW</text>
<text x="198.1" y="101.5">SDA</text>
<text x="38.2" y="104">Q1_B</text>
<text x="90.1" y="104">BUZ_N</text>
<text x="102.9" y="106.6">BUZ_N</text>
<text x="133.4" y="104">BTN</text>
<text x="198.1" y="104">SCL</text>
<text x="198.1" y="106.6">RST</text>
<text x="27.8" y="115.5" transform="rotate(-90 27.8 115.5)">Q1_B</text>
<text x="27.7" y="139.6">LED_DIN</text>
<text x="170.2" y="139.6">EYE_LINK</text>
<text x="26.7" y="172.6">EYE_LINK</text>
</g>
<g font-size="1.3" fill="#939391">
<text x="121.9" y="58.1">R4</text>
<text x="134.6" y="58.1">R5</text>
<text x="121.9" y="60.7">4.7k</text>
<text x="134.6" y="60.7">4.7k</text>
</g>
<g font-size="1.3" fill="#0000c2">
<text x="139.7" y="117.3">Unplug J1 while programming:</text>
<text x="139.7" y="119.4">SDA/SCL share the ISP pins.</text>
</g>
<g font-size=".8" fill="#840000">
<text x="46.8" y="144.5">RGB</text>
<text x="69.6" y="144.5">RGB</text>
<text x="92.5" y="144.5">RGB</text>
<text x="115.4" y="144.5">RGB</text>
<text x="138.2" y="144.5">RGB</text>
<text x="161.1" y="144.5">RGB</text>
<text x="46.8" y="177.5">RGB</text>
<text x="69.6" y="177.5">RGB</text>
<text x="92.5" y="177.5">RGB</text>
<text x="115.4" y="177.5">RGB</text>
<text x="138.2" y="177.5">RGB</text>
<text x="161.1" y="177.5">RGB</text>
</g>
</svg>
